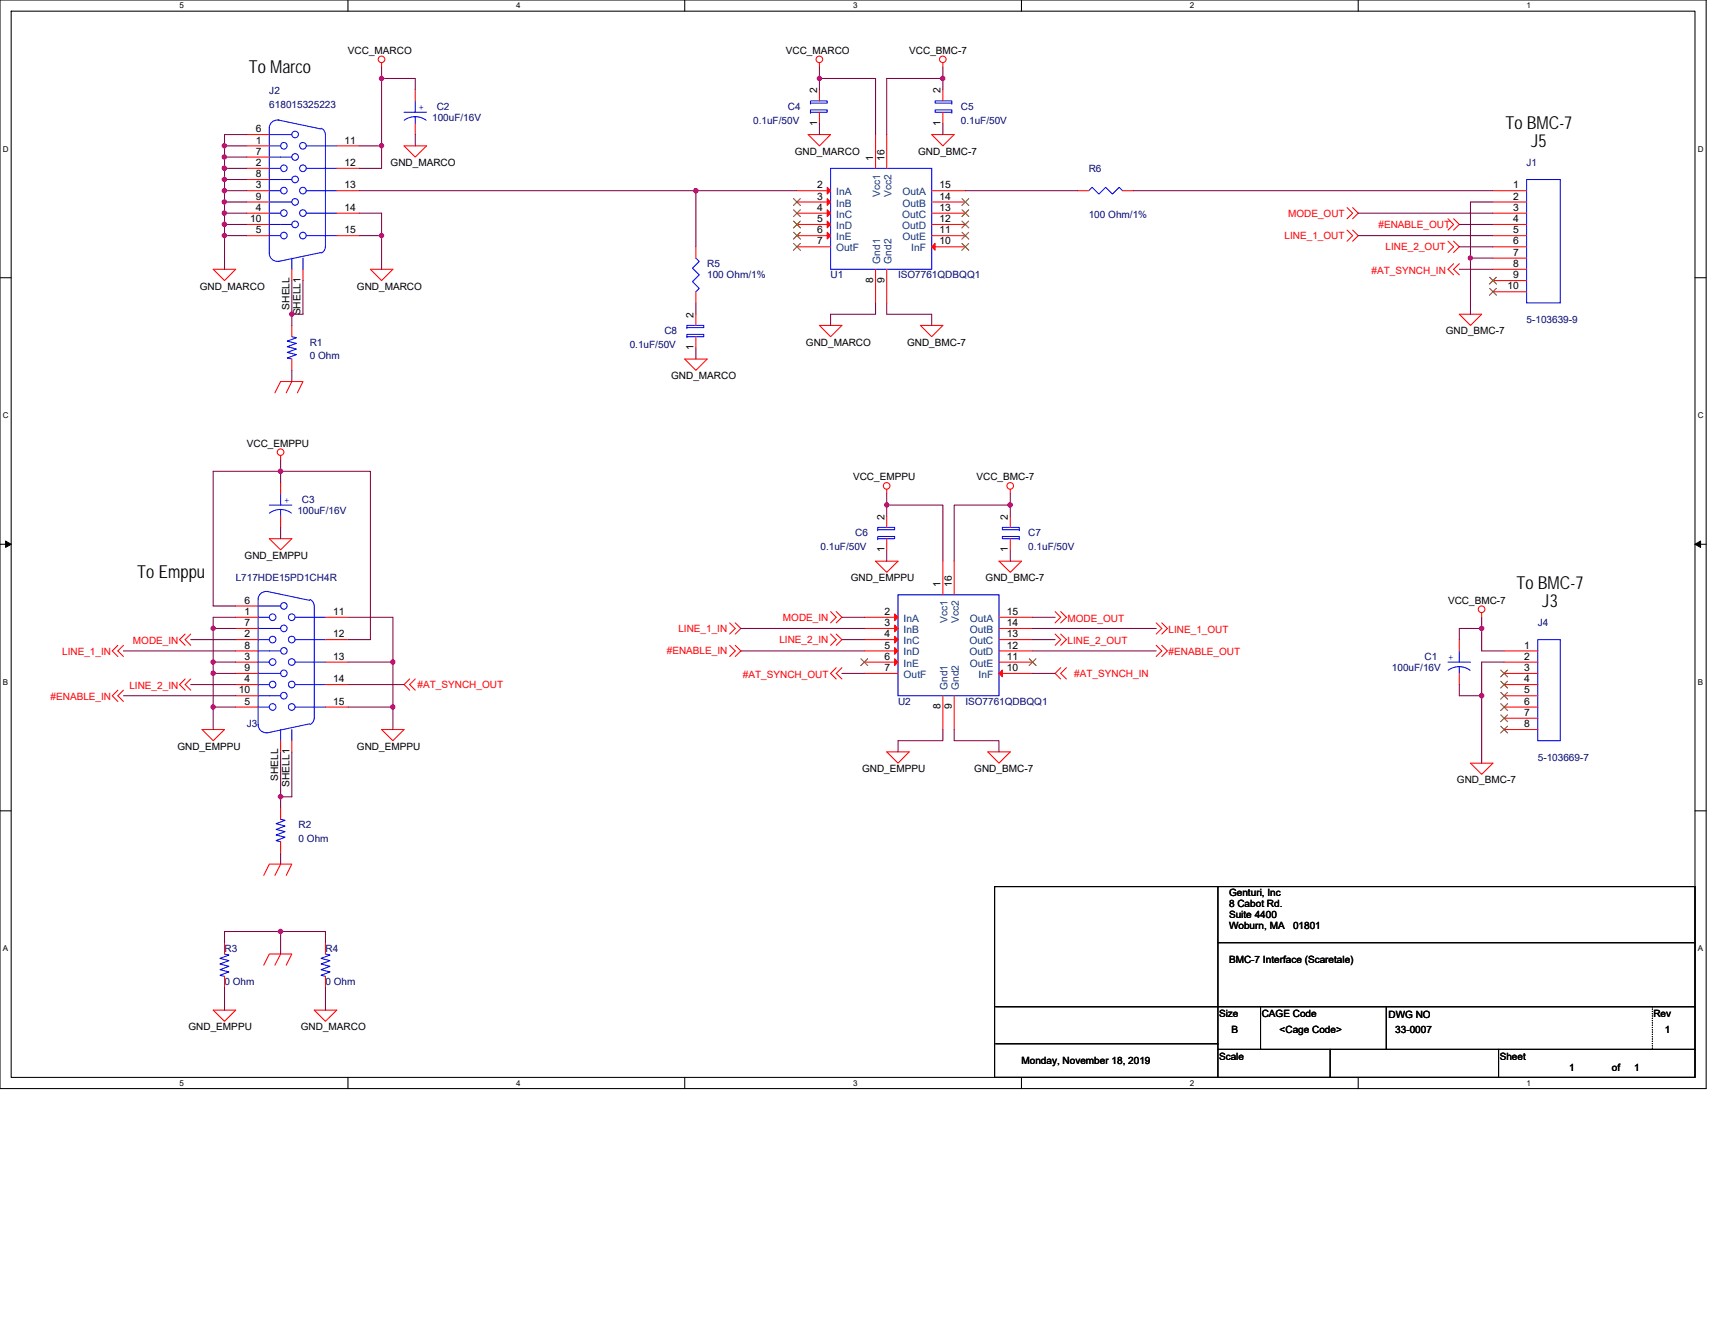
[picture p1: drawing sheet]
<svg xmlns="http://www.w3.org/2000/svg" width="279mm" height="216mm" viewBox="0 0 279 216" stroke-linecap="round" stroke-linejoin="round" font-family="sans-serif">
<path d="M0 0h278v177.4h-278zM1.8 1.8h274.3v173.8h-274.3z" fill="none" stroke="#000" stroke-width=".17"/>
<g fill="#fff">
<path d="M29.3 .2h.7v1.5h-.7z"/>
<path d="M29.3 175.7h.7v1.5h-.7z"/>
</g>
<path d="M56.7 0v1.8M56.7 175.6v1.8" fill="none" stroke="#000" stroke-width=".17"/>
<g fill="#fff">
<path d="M84.1 .2h.7v1.5h-.7z"/>
<path d="M84.1 175.7h.7v1.5h-.7z"/>
</g>
<path d="M111.5 0v1.8M111.5 175.6v1.8" fill="none" stroke="#000" stroke-width=".17"/>
<g fill="#fff">
<path d="M139 .2h.7v1.5h-.7z"/>
<path d="M139 175.7h.7v1.5h-.7z"/>
</g>
<path d="M166.4 0v1.8M166.4 175.6v1.8" fill="none" stroke="#000" stroke-width=".17"/>
<g fill="#fff">
<path d="M193.8 .2h.8v1.5h-.8z"/>
<path d="M193.8 175.7h.8v1.5h-.8z"/>
</g>
<path d="M221.3 0v1.8M221.3 175.6v1.8" fill="none" stroke="#000" stroke-width=".17"/>
<g fill="#fff">
<path d="M248.7 .2h.7v1.5h-.7z"/>
<path d="M248.7 175.7h.7v1.5h-.7z"/>
<path d="M.5 23.5h.9v1.5h-.9z"/>
<path d="M276.6 23.5h1v1.5h-1z"/>
<path d="M.5 67h.9v1.4h-.9z"/>
<path d="M276.6 67h1v1.4h-1z"/>
</g>
<path d="M0 45.3h1.8M276.1 45.3h1.9" fill="none" stroke="#000" stroke-width=".17"/>
<g fill="#fff">
<path d="M.5 110.4h.8v1.5h-.8z"/>
<path d="M276.6 110.4h.9v1.5h-.9z"/>
</g>
<path d="M0 88.7h1.8M276.1 88.7h1.9" fill="none" stroke="#000" stroke-width=".17"/>
<path d="M.9 88.2l.9 .5-.9 .5zM276.1 88.7l1-.5v1z" fill="#000" stroke="#000" stroke-width=".16"/>
<g fill="#fff">
<path d="M.5 153.8h.8v1.5h-.8z"/>
<path d="M276.6 153.8h.9v1.5h-.9z"/>
</g>
<path d="M0 132.1h1.8M276.1 132.1h1.9M162 144.5h114.1v31.1h-114.1zM198.4 153.6h77.7M198.4 144.5v31.1M162.2 170.1h36.2M162.2 164h113.9M198.4 171h77.7M205.4 164v7M216.7 171v4.6M225.8 164v7M244.1 171v4.6" fill="none" stroke="#000" stroke-width=".17"/>
<g fill="none" stroke="#f00" stroke-width=".17">
<path d="M62.2 10.2v.8M67.6 14.6v1.8M133.5 10.2v.8M133.5 18.3v1.8M133.5 14.6v1.8M153.6 10.2v.8M153.6 18.3v1.8M153.6 14.6v1.8M40.2 23.8h3.7M40.2 27.4h3.7M40.2 31.1h3.7M40.2 34.7h3.7"/>
<path d="M40.2 38.4h3.7M40.2 21.9h3.7M40.2 25.6h3.7M40.2 29.3h3.7M40.2 32.9h3.7M40.2 36.6h3.7M54.9 23.8h3.6M54.9 27.4h3.6M54.9 31.1h3.6M54.9 34.7h3.6M54.9 38.4h3.6M65.8 23.8h3.7l-1.9 1.8z"/>
<path d="M67.6 20.1v1.8M129.8 31.1h5.5M129.8 32.9h5.5M129.8 34.7h5.5M129.8 36.6h5.5M129.8 38.4h5.5M131.7 21.9h3.6l-1.8 1.9zM142.6 21.9v5.5M144.5 21.9v5.5M151.8 21.9h3.6l-1.8 1.9zM151.8 38.4h5.5M151.8 36.6h5.5"/>
<path d="M151.8 34.7h5.5M151.8 32.9h5.5M151.8 31.1h5.5M175.6 31.1h1.8M182.9 31.1h1.8M219.5 33.8l.9 .9-.9 .9M219.5 37.5l.9 .9-.9 .9M220.4 33.8l.9 .9-.9 .9M220.4 37.5l.9 .9-.9 .9M235.9 35.6l.9 1-.9 .9M235.9 39.3l.9 .9-.9 .9M236.8 35.6l.9 1-.9 .9"/>
<path d="M236.8 39.3l.9 .9-.9 .9M243.2 31.1h5.5M243.2 32.9h5.5M243.2 34.7h5.5M243.2 36.6h5.5M243.2 38.4h5.5M34.7 43.9h3.7l-1.8 1.8zM47.5 58.5v1.8M47.5 53v1.9M47.5 43.9v1.8M49.4 43.9v1.8M60.3 43.9h3.7l-1.8 1.8z"/>
<path d="M111.5 58.5h3.7l-1.8 1.8zM113.4 54.9v1.8M113.4 51.2v1.8M113.4 40.2v1.9M113.4 47.5v1.9M129.8 40.2h5.5M133.5 53h3.7l-1.9 1.9zM142.6 43.9v5.5M144.5 43.9v5.5M149.9 53h3.7l-1.8 1.9zM151.8 40.2h5.5M236.8 43l-.9 .9 .9 .9"/>
<path d="M237.7 51.2h3.7l-1.8 1.8zM237.7 43l-.9 .9 .9 .9M243.2 40.2h5.5M243.2 42.1h5.5M243.2 43.9h5.5M243.2 45.7h5.5M243.2 47.5h5.5M44.8 64l.9-1.8h3.7l-.9 1.8M45.7 74.2v.8M45.7 78.6v1.9M47.5 62.2l-.9 1.8M144.5 79.7v.8"/>
<path d="M164.6 79.7v.8M38.4 98.7h3.7M43.9 87.8h3.6l-1.8 1.8zM45.7 84.1v1.8M135.3 99.7l.9 .9-.9 .9M136.2 99.7l1 .9-1 .9M142.6 91.4h3.7l-1.8 1.9zM144.5 87.8v1.8M144.5 84.1v1.8M153.6 91.4v5.5M155.4 91.4v5.5M162.8 91.4h3.6l-1.8 1.9z"/>
<path d="M164.6 87.8v1.8M164.6 84.1v1.8M171.9 99.7l.9 .9-.9 .9M172.8 99.7l.9 .9-.9 .9M241.4 99.8v.8M19.2 105.2l-.9 .9 .9 .9M19.2 112.5l-.9 .9 .9 .9M20.1 105.2l-.9 .9 .9 .9M20.1 112.5l-.9 .9 .9 .9M30.2 103.3l-.9 .9 .9 1M30.2 110.6l-.9 .9 .9 1M31.1 103.3l-.9 .9 .9 1"/>
<path d="M31.1 110.6l-.9 .9 .9 1M32.9 118.9h3.7l-1.9 1.8zM38.4 100.6h3.7M38.4 104.2h3.7M38.4 107.9h3.7M38.4 111.5h3.7M38.4 115.2h3.7M38.4 102.4h3.7M38.4 106.1h3.7M38.4 109.7h3.7M38.4 113.4h3.7M53 100.6h3.7"/>
<path d="M53 104.2h3.7M53 107.9h3.7M53 111.5h3.7M53 115.2h3.7M62.2 118.9h3.6l-1.8 1.8zM66.7 110.6l-.9 .9 .9 1M67.6 110.6l-.9 .9 .9 1M118.9 101.5l.9 .9-.9 .9M118.9 105.2l.9 .9-.9 .9M119.8 101.5l.9 .9-.9 .9M119.8 105.2l.9 .9-.9 .9M135.3 103.3l.9 .9-.9 1"/>
<path d="M136.2 108.8l-.9 .9 .9 .9M136.2 103.3l1 .9-1 1M137.2 108.8l-1 .9 1 .9M140.8 100.6h5.5M140.8 102.4h5.5M140.8 104.2h5.5M140.8 106.1h5.5M140.8 107.9h5.5M140.8 109.7h5.5M153.6 113.4v5.5M155.4 113.4v5.5M162.8 107.9h5.4"/>
<path d="M162.8 106.1h5.4M162.8 104.2h5.4M162.8 102.4h5.4M162.8 100.6h5.4M162.8 109.7h5.4M171.9 103.3l.9 .9-.9 1M172.8 108.8l-.9 .9 .9 .9M172.8 103.3l.9 .9-.9 1M173.7 108.8l-.9 .9 .9 .9M188.4 101.5l.9 .9-.9 .9M188.4 105.2l.9 .9-.9 .9M189.3 101.5l.9 .9-.9 .9"/>
<path d="M189.3 105.2l.9 .9-.9 .9M237.7 104.2v1.9M237.7 109.7v1.8M245 106.1h5.5M245 107.9h5.5M245 109.7h5.5M245 111.5h5.5M245 113.4h5.5M245 115.2h5.5M245 117h5.5M245 118.9h5.5M45.7 120.7v1.8"/>
<path d="M45.7 137.2v1.8M45.7 131.7v1.8M47.5 120.7v1.8M144.5 122.5h3.6l-1.8 1.9zM160.9 122.5h3.7l-1.8 1.9zM239.6 124.4h3.6l-1.8 1.8zM36.6 153.6v1.8M36.6 159.1v1.8M43 157.3l.9-1.9h3.6l-.9 1.9M43 142.6l.9-1.8h3.6l-.9 1.8M45.7 140.8l-.9 1.8M45.7 155.4l-.9 1.9"/>
<path d="M53 153.6v1.8M53 159.1v1.8M34.7 164.6h3.7l-1.8 1.8zM51.2 164.6h3.7l-1.9 1.8z"/>
<circle cx="62.2" cy="9.7" r=".54"/>
<circle cx="133.5" cy="9.7" r=".54"/>
<circle cx="153.6" cy="9.7" r=".54"/>
<circle cx="45.7" cy="73.7" r=".54"/>
<circle cx="144.4" cy="79.2" r=".54"/>
<circle cx="164.6" cy="79.2" r=".54"/>
<circle cx="241.4" cy="99.3" r=".54"/>
</g>
<path d="M269.2 164v7M269.2 171h.1" fill="none" stroke="#000" stroke-width=".17" stroke-dasharray="0 .3"/>
<g fill="none" stroke="#00f" stroke-width=".17">
<path d="M45.3 19.6l7 1.4M45.5 19.6a1.33 1.33 0 0 0-1.6 1.2M65.8 18.3h3.7M65.8 19.6l1.1-.5 .7-.1 .8 .1 1 .5M67.6 19v1.1M67.6 16.4v1.9M132 17.9h2.8v.4h-2.8zM132 18.3h.1M132 16.4h2.8v.4h-2.8zM132 16.8h.1M133.5 16.4h.1M133.5 18.3h.1"/>
<path d="M152.3 17.9h2.8v.4h-2.8zM152.3 16.4h2.8v.4h-2.8zM153.6 16.4h.1M153.6 18.3h.1M155.1 18.3h.1M155.1 16.8h.1M43.9 20.8v20.5a1.31 1.31 0 0 0 1.6 1.2M43.9 23.8h1.8M43.9 27.4h1.8M43.9 31.1h1.8M43.9 34.7h1.8M43.9 38.4h1.8"/>
<path d="M43.9 21.9h3.6M43.9 25.6h3.6M43.9 29.3h3.6M43.9 23.8h.1M43.9 27.4h.1M43.9 31.1h.1M43.9 34.7h.1M43.9 38.4h.1M43.9 32.9h3.6M43.9 36.6h3.6M52.3 20.9a1.13 1.13 0 0 1 .7 1M53 21.9v18.3"/>
<path d="M54.9 23.8h-5M54.9 27.4h-5M54.9 31.1h-5M54.9 34.7h.1M54.9 38.4h.1M54.9 34.7h-5M54.9 38.4h-5M135.3 27.4h16.5v16.5h-16.5zM177.4 31.1l.5-.6 1.1 1.1 1.1-1.1 1.1 1.1 1.1-1.1 .6 .6M248.7 29.3h5.5v20.1h-5.5zM47.5 54.9l.8 .1-1.5 .6 1.5 .3-1.5 .6 1.5 .4-1.5 .5 1.5 .4-1.5 .5 .7 .2M47.5 58.5h.1"/>
<path d="M47.5 54.9h.1M47.5 42.1v1.8M49.4 42.1v1.8M52.3 41.1l-7 1.5M53 40.2a1.09 1.09 0 0 1-.7 1M111.9 54.5h2.8v.4h-2.8zM111.9 54.9h.1M111.9 53h2.8v.4h-2.8zM111.9 53.4h.1M113.4 53h.1M113.4 54.9h.1M113.4 42.1l.5 .5-1.1 1.1 1.1 1.1-1.1 1.1 1.1 1.1-.5 .5"/>
<path d="M43.5 96.4l7 1.4M43.7 96.4h-.2a1.32 1.32 0 0 0-1.4 1.2v20.5a1.31 1.31 0 0 0 1.6 1.3M43.9 82.3h3.6M43.9 83.6l1-.5 .8-.1 1.1 .2 .7 .4M45.7 98.7h-3.6M45.7 83v1.1M45.7 80.5v1.8M50.5 97.7a1.18 1.18 0 0 1 .7 1v18.3a1.18 1.18 0 0 1-.7 1M143 87.4h2.8v.4h-2.8zM143 87.8h.1M143 85.9h2.8v.4h-2.8zM143 86.3h.1"/>
<path d="M144.5 85.9h.1M144.5 87.8h.1M146.3 96.9h16.5v16.5h-16.5zM163.3 87.4h2.8v.4h-2.8zM163.3 85.9h2.8v.4h-2.8zM164.6 85.9h.1M164.6 87.8h.1M166.1 87.8h.1M166.1 86.3h.1M42.1 100.6h.1M42.1 104.2h.1M42.1 107.9h.1"/>
<path d="M42.1 111.5h.1M42.1 115.2h.1M42.1 100.6h1.8M42.1 104.2h1.8M42.1 107.9h1.8M42.1 111.5h1.8M42.1 115.2h1.8M45.7 109.7h-3.6M45.7 113.4h-3.6M45.7 102.4h-3.6M45.7 106.1h-3.6M45.7 118.9v1.8"/>
<path d="M47.5 118.9v1.8M48.1 115.2h4.9M48.1 100.6h4.9M48.1 104.2h4.9M48.1 107.9h4.9M48.1 111.5h4.9M50.5 117.9l-7 1.5M53 111.5h.1M53 115.2h.1M235.9 107.9h3.7M237.7 108.6l1.1 .2 .7 .4M237.7 108.6l-.7 .1-1.1 .5"/>
<path d="M237.7 108.6v1.1M237.7 106.1v1.8M250.5 104.2h3.7v16.5h-3.7zM45.7 133.5l.7 .2-1.4 .5 1.4 .4-1.4 .5 1.4 .4-1.4 .6 1.4 .3-1.4 .6 .7 .2M45.7 137.2h.1M45.7 133.5h.1M36.6 155.4l.7 .2-1.5 .6 1.5 .3-1.5 .6 1.5 .4-1.5 .5 1.5 .4-1.5 .5 .8 .2M36.6 155.4h.1M36.6 159.1h.1M53 155.4l.8 .2-1.5 .6 1.5 .3-1.5 .6 1.5 .4-1.5 .5 1.5 .4-1.5 .5 .7 .2M53 155.4h.1M53 159.1h.1"/>
<circle cx="46.2" cy="34.7" r=".53"/>
<circle cx="46.2" cy="38.4" r=".53"/>
<circle cx="46.2" cy="23.8" r=".53"/>
<circle cx="46.2" cy="27.4" r=".53"/>
<circle cx="46.2" cy="31.1" r=".53"/>
<circle cx="48.1" cy="36.6" r=".54"/>
<circle cx="48.1" cy="21.9" r=".54"/>
<circle cx="48.1" cy="25.6" r=".54"/>
<circle cx="48.1" cy="29.2" r=".54"/>
<circle cx="48.1" cy="32.9" r=".54"/>
<circle cx="49.3" cy="38.4" r=".54"/>
<circle cx="49.3" cy="27.4" r=".54"/>
<circle cx="49.3" cy="23.8" r=".54"/>
<circle cx="49.3" cy="31.1" r=".54"/>
<circle cx="49.3" cy="34.7" r=".54"/>
<circle cx="46.2" cy="98.7" r=".53"/>
<circle cx="44.4" cy="115.2" r=".54"/>
<circle cx="44.4" cy="104.2" r=".54"/>
<circle cx="44.4" cy="100.6" r=".54"/>
<circle cx="44.4" cy="111.5" r=".54"/>
<circle cx="44.4" cy="107.9" r=".54"/>
<circle cx="46.2" cy="109.7" r=".53"/>
<circle cx="46.2" cy="113.4" r=".53"/>
<circle cx="46.2" cy="102.4" r=".53"/>
<circle cx="46.2" cy="106.1" r=".53"/>
<circle cx="47.5" cy="115.2" r=".54"/>
<circle cx="47.5" cy="107.9" r=".54"/>
<circle cx="47.5" cy="111.5" r=".54"/>
<circle cx="47.5" cy="100.6" r=".54"/>
<circle cx="47.5" cy="104.2" r=".54"/>
</g>
<g fill="none" stroke="#804000" stroke-width=".16">
<path d="M129.3 32.4l1.1 1.1M129.3 34.2l1.1 1.1M129.3 36l1.1 1.1M129.3 37.8l1.1 1.2M129.3 39.7l1.1 1.1M130.4 32.4l-1.1 1.1M130.4 34.2l-1.1 1.1M130.4 36l-1.1 1.1M130.4 37.8l-1.1 1.2M130.4 39.7l-1.1 1.1M156.7 37.8l1.1 1.2M156.7 36l1.1 1.1"/>
<path d="M156.7 34.2l1.1 1.1M156.7 32.4l1.1 1.1M156.7 39.7l1.1 1.1M157.8 37.8l-1.1 1.2M157.8 36l-1.1 1.1M157.8 34.2l-1.1 1.1M157.8 32.4l-1.1 1.1M157.8 39.7l-1.1 1.1M242.7 45.2l1.1 1.1M242.7 47l1.1 1.1M243.8 45.2l-1.1 1.1M243.8 47l-1.1 1.1"/>
<path d="M140.3 107.3l1.1 1.2M141.4 107.3l-1.2 1.2M167.7 107.3l1.1 1.2M168.8 107.3l-1.1 1.2M244.5 109.2l1.1 1.1M244.5 111l1.1 1.1M244.5 112.8l1.1 1.1M244.5 114.7l1.1 1.1M244.5 116.5l1.1 1.1M244.5 118.3l1.1 1.1M245.6 109.2l-1.1 1.1M245.6 111l-1.1 1.1"/>
<path d="M245.6 112.8l-1.1 1.1M245.6 114.7l-1.1 1.1M245.6 116.5l-1.1 1.1M245.6 118.3l-1.1 1.1"/>
</g>
<g fill="#f00" stroke="#f00" stroke-width=".17">
<path d="M134.8 30.5l.5 .6-.5 .5z"/>
<path d="M134.8 32.4l.5 .5-.5 .6z"/>
<path d="M134.8 34.2l.5 .5-.5 .6z"/>
<path d="M134.8 36l.5 .6-.5 .5z"/>
<path d="M134.8 37.8l.5 .6-.5 .5z"/>
<path d="M151.8 40.2l.5-.5v1.1z"/>
<path d="M145.8 100l.5 .6-.5 .5z"/>
<path d="M145.8 101.9l.5 .5-.5 .6z"/>
<path d="M145.8 103.7l.5 .5-.5 .6z"/>
<path d="M145.8 105.5l.5 .6-.5 .5z"/>
<path d="M145.8 107.3l.5 .6-.5 .5z"/>
<path d="M162.8 109.7l.5-.5v1.1z"/>
</g>
<g fill="none" stroke="#800040" stroke-width=".17">
<path d="M62.2 12.8h5.4v1.8M62.2 11v1.8M62.2 12.8v11M133.5 12.8v1.8M133.5 11v1.8M133.5 12.8h9.1v9.1M153.6 12.8h-9.1v9.1M153.6 11v1.8M153.6 12.8v1.8M36.6 23.8h3.6M36.6 25.6h3.6M36.6 27.4h3.6"/>
<path d="M36.6 29.3h3.6M36.6 31.1h3.6M36.6 32.9h3.6M36.6 34.7h3.6M36.6 36.6h3.6M36.6 38.4h3.6M36.6 23.8v1.8M36.6 25.6v1.8M36.6 27.4v1.9M36.6 29.3v1.8M36.6 31.1v1.8M36.6 32.9v1.8"/>
<path d="M36.6 34.7v1.9M36.6 36.6v1.8M36.6 38.4v5.5M40.2 21.9h-3.6v1.9M58.5 34.7h3.7v3.7M58.5 38.4h3.7M58.5 23.8h3.7M58.5 31.1h54.9M62.2 38.4v5.5M62.2 23.8v3.6h-3.7M67.6 21.9v1.9M113.4 31.1h16.4"/>
<path d="M113.4 31.1v9.1M133.5 20.1v1.8M153.6 20.1v1.8M157.3 31.1h18.3M184.7 31.1h58.5M221.3 34.7h21.9M221.3 38.4h21.9M237.7 36.6h5.5M243.2 32.9h-3.6v9.2M47.5 51.2v1.8M47.5 45.7v5.5M49.4 45.7v5.5h-1.9"/>
<path d="M113.4 56.7v1.8M113.4 49.4v1.8M142.6 49.4v1.8h-7.3v1.8M144.5 49.4v1.8h7.3v1.8M237.7 40.2h5.5M237.7 43.9h5.5M239.6 42.1h3.6M239.6 42.1v9.1M45.7 75v1.8M45.7 76.8h-11v21.9h3.7M45.7 76.8h14.6v27.4h-3.6M45.7 76.8v1.8"/>
<path d="M47.5 60.3v1.9M45.7 85.9v1.9M144.5 80.5v1.8M144.5 89.6v1.8M144.5 84.1v-1.8h9.1v9.1M164.6 89.6v1.8M164.6 80.5v1.8M164.6 84.1v-1.8h-9.2v9.1M20.1 106.1h18.3M20.1 113.4h18.3M31.1 104.2h7.3M31.1 111.5h7.3"/>
<path d="M34.7 107.9h3.7M34.7 109.7h3.7M34.7 115.2h3.7M34.7 102.4v5.5M34.7 107.9v1.8M34.7 109.7v5.5M34.7 115.2v3.7M34.7 102.4h3.7M38.4 100.6h-3.7v1.8M56.7 100.6h7.3v7.3M56.7 107.9h7.3M56.7 115.2h7.3"/>
<path d="M56.7 111.5h9.1M64 107.9v7.3M64 115.2v3.7M120.7 102.4h20.1M120.7 106.1h20.1M137.2 100.6h3.6M137.2 104.2h3.6M137.2 109.7h3.6M153.6 118.9v1.8h-7.3v1.8M155.4 118.9v1.8h7.4v1.8M168.2 100.6h3.7M168.2 102.4h20.2"/>
<path d="M168.2 106.1h20.2M168.2 104.2h3.7M168.2 109.7h3.7M237.7 111.5v1.9h3.7M241.4 102.4v3.7h3.6M241.4 100.6v1.8M241.4 102.4h-3.7v1.8M241.4 113.4v11M245 107.9h-3.6v5.5M45.7 122.5v7.3M45.7 129.8v1.9M45.7 139v1.8"/>
<path d="M47.5 122.5v7.3h-1.8M45.7 151.8h7.3v1.8M45.7 151.8v3.6M45.7 151.8h-9.1v1.8M36.6 160.9v3.7M53 160.9v3.7"/>
</g>
<g fill="#f0f" stroke="#f0f" stroke-width=".17">
<circle cx="241.4" cy="113.4" r=".36"/>
<circle cx="241.4" cy="102.4" r=".36"/>
<circle cx="47.5" cy="51.2" r=".35"/>
<circle cx="62.2" cy="38.4" r=".35"/>
<circle cx="36.6" cy="25.6" r=".36"/>
<circle cx="36.6" cy="23.8" r=".36"/>
<circle cx="36.6" cy="29.2" r=".36"/>
<circle cx="36.6" cy="27.4" r=".36"/>
<circle cx="36.6" cy="31.1" r=".36"/>
<circle cx="36.6" cy="34.7" r=".36"/>
<circle cx="36.6" cy="32.9" r=".36"/>
<circle cx="36.6" cy="36.6" r=".36"/>
<circle cx="36.6" cy="38.4" r=".36"/>
<circle cx="45.7" cy="151.8" r=".36"/>
<circle cx="62.1" cy="12.8" r=".36"/>
<circle cx="62.2" cy="23.8" r=".35"/>
<circle cx="45.7" cy="76.8" r=".36"/>
<circle cx="64" cy="115.2" r=".36"/>
<circle cx="64" cy="107.9" r=".36"/>
<circle cx="34.7" cy="102.4" r=".35"/>
<circle cx="34.7" cy="107.9" r=".35"/>
<circle cx="34.7" cy="109.7" r=".36"/>
<circle cx="34.7" cy="115.2" r=".35"/>
<circle cx="45.7" cy="129.8" r=".36"/>
<circle cx="133.5" cy="12.8" r=".36"/>
<circle cx="153.6" cy="12.8" r=".36"/>
<circle cx="113.4" cy="31.1" r=".36"/>
<circle cx="144.4" cy="82.3" r=".36"/>
<circle cx="164.6" cy="82.3" r=".36"/>
<circle cx="239.6" cy="42" r=".35"/>
</g>
<g font-size="2.9">
<text x="40.6" y="11.9">To Marco</text>
<text x="245.3" y="21">To BMC-7</text>
<text x="249.4" y="24">J5</text>
<text x="22.4" y="94.1">To Emppu</text>
<text x="247.1" y="96">To BMC-7</text>
<text x="251.3" y="98.9">J3</text>
</g>
<g font-size="1.7">
<text x="133.1" y="15.2" transform="rotate(-90 133.1 15.2)">2</text>
<text x="153.2" y="15.2" transform="rotate(-90 153.2 15.2)">2</text>
<text x="41.7" y="23.4">1</text>
<text x="41.7" y="21.5">6</text>
<text x="56.1" y="23.4">11</text>
<text x="133.1" y="20.5" transform="rotate(-90 133.1 20.5)">1</text>
<text x="153.2" y="20.5" transform="rotate(-90 153.2 20.5)">1</text>
<text x="41.7" y="27.1">2</text>
<text x="41.7" y="25.2">7</text>
<text x="41.7" y="28.9">8</text>
<text x="56.1" y="27.1">12</text>
<text x="142.3" y="26.2" transform="rotate(-90 142.3 26.2)">1</text>
<text x="144.1" y="26.2" transform="rotate(-90 144.1 26.2)">16</text>
<text x="41.7" y="30.7">3</text>
<text x="41.7" y="34.4">4</text>
<text x="41.7" y="32.5">9</text>
<text x="56.1" y="30.7">13</text>
<text x="56.1" y="34.4">14</text>
<text x="133.1" y="30.7">2</text>
<text x="133.1" y="32.5">3</text>
<text x="133.1" y="34.4">4</text>
<text x="153.1" y="32.5">14</text>
<text x="153.1" y="30.7">15</text>
<text x="153.1" y="34.4">13</text>
<text x="246.5" y="30.7">1</text>
<text x="246.5" y="32.5">2</text>
<text x="246.5" y="34.4">3</text>
<text x="40.7" y="36.2">10</text>
<text x="41.7" y="38">5</text>
<text x="56.1" y="38">15</text>
<text x="133.1" y="36.2">5</text>
<text x="133.1" y="38">6</text>
<text x="133.1" y="39.8">7</text>
<text x="153.1" y="38">11</text>
<text x="153.1" y="39.8">10</text>
<text x="153.1" y="36.2">12</text>
<text x="246.5" y="36.2">4</text>
<text x="246.5" y="38">5</text>
<text x="246.5" y="39.8">6</text>
<text x="246.5" y="41.7">7</text>
<text x="142.3" y="46.1" transform="rotate(-90 142.3 46.1)">8</text>
<text x="144.1" y="46.1" transform="rotate(-90 144.1 46.1)">9</text>
<text x="245.6" y="47.2">10</text>
<text x="246.5" y="43.5">8</text>
<text x="246.5" y="45.3">9</text>
<text x="47.2" y="50.5" transform="rotate(-90 47.2 50.5)">SHELL</text>
<text x="49" y="51.4" transform="rotate(-90 49 51.4)">SHELL1</text>
<text x="113" y="51.8" transform="rotate(-90 113 51.8)">2</text>
<text x="113" y="57.1" transform="rotate(-90 113 57.1)">1</text>
<text x="144.1" y="90" transform="rotate(-90 144.1 90)">1</text>
<text x="144.1" y="84.7" transform="rotate(-90 144.1 84.7)">2</text>
<text x="164.2" y="90" transform="rotate(-90 164.2 90)">1</text>
<text x="164.2" y="84.7" transform="rotate(-90 164.2 84.7)">2</text>
<text x="153.2" y="95.7" transform="rotate(-90 153.2 95.7)">1</text>
<text x="155.1" y="95.7" transform="rotate(-90 155.1 95.7)">16</text>
<text x="39.9" y="100.2">1</text>
<text x="39.9" y="98.4">6</text>
<text x="54.3" y="100.2">11</text>
<text x="144.1" y="100.2">2</text>
<text x="164" y="100.2">15</text>
<text x="39.9" y="103.8">2</text>
<text x="39.9" y="107.5">3</text>
<text x="39.9" y="102">7</text>
<text x="39.9" y="105.7">8</text>
<text x="54.3" y="103.8">12</text>
<text x="54.3" y="107.5">13</text>
<text x="144.1" y="102">3</text>
<text x="144.1" y="103.8">4</text>
<text x="144.1" y="105.7">5</text>
<text x="144.1" y="107.5">6</text>
<text x="164" y="107.5">11</text>
<text x="164" y="102">14</text>
<text x="164" y="105.7">12</text>
<text x="164" y="103.8">13</text>
<text x="248.3" y="105.7">1</text>
<text x="248.3" y="107.5">2</text>
<text x="38.9" y="113">10</text>
<text x="39.9" y="111.2">4</text>
<text x="39.9" y="109.3">9</text>
<text x="54.3" y="111.2">14</text>
<text x="144.1" y="109.3">7</text>
<text x="164" y="109.3">10</text>
<text x="248.3" y="109.3">3</text>
<text x="248.3" y="111.2">4</text>
<text x="248.3" y="113">5</text>
<text x="39.9" y="114.8">5</text>
<text x="54.3" y="114.8">15</text>
<text x="153.2" y="115.6" transform="rotate(-90 153.2 115.6)">8</text>
<text x="155.1" y="115.6" transform="rotate(-90 155.1 115.6)">9</text>
<text x="248.3" y="114.8">6</text>
<text x="248.3" y="116.6">7</text>
<text x="248.3" y="118.5">8</text>
<text x="45.3" y="127.3" transform="rotate(-90 45.3 127.3)">SHELL</text>
<text x="47.2" y="128.2" transform="rotate(-90 47.2 128.2)">SHELL1</text>
</g>
<g font-size="1.7" fill="#004080">
<text x="136.2" y="31.8">InA</text>
<text x="136.2" y="33.7">InB</text>
<text x="136.2" y="35.5">InC</text>
<text x="143.4" y="32.1" transform="rotate(-90 143.4 32.1)">Vcc1</text>
<text x="145.2" y="32.1" transform="rotate(-90 145.2 32.1)">Vcc2</text>
<text x="147" y="35.5">OutC</text>
<text x="147" y="33.7">OutB</text>
<text x="147" y="31.8">OutA</text>
<text x="136.2" y="37.3">InD</text>
<text x="136.2" y="39.1">InE</text>
<text x="136.2" y="41">OutF</text>
<text x="147" y="37.3">OutD</text>
<text x="147" y="39.1">OutE</text>
<text x="148.5" y="41">InF</text>
<text x="143.4" y="43" transform="rotate(-90 143.4 43)">Gnd1</text>
<text x="145.2" y="43" transform="rotate(-90 145.2 43)">Gnd2</text>
<text x="147.2" y="101.3">InA</text>
<text x="154.4" y="101.6" transform="rotate(-90 154.4 101.6)">Vcc1</text>
<text x="156.2" y="101.6" transform="rotate(-90 156.2 101.6)">Vcc2</text>
<text x="158" y="101.3">OutA</text>
<text x="147.2" y="103.1">InB</text>
<text x="147.2" y="105">InC</text>
<text x="147.2" y="106.8">InD</text>
<text x="157.9" y="106.8">OutD</text>
<text x="157.9" y="105">OutC</text>
<text x="158" y="103.1">OutB</text>
<text x="147.2" y="108.6">InE</text>
<text x="147.2" y="110.5">OutF</text>
<text x="154.4" y="112.5" transform="rotate(-90 154.4 112.5)">Gnd1</text>
<text x="156.2" y="112.5" transform="rotate(-90 156.2 112.5)">Gnd2</text>
<text x="158" y="108.6">OutE</text>
<text x="159.4" y="110.5">InF</text>
</g>
<g font-size="1.6">
<text x="56.7" y="8.8">VCC_MARCO</text>
<text x="128" y="8.8">VCC_MARCO</text>
<text x="148.1" y="8.8">VCC_BMC-7</text>
<text x="63.6" y="27.1">GND_MARCO</text>
<text x="129.5" y="25.3">GND_MARCO</text>
<text x="149.6" y="25.3">GND_BMC-7</text>
<text x="32.6" y="47.2">GND_MARCO</text>
<text x="58.1" y="47.2">GND_MARCO</text>
<text x="131.3" y="56.3">GND_MARCO</text>
<text x="147.8" y="56.3">GND_BMC-7</text>
<text x="235.5" y="54.5">GND_BMC-7</text>
<text x="109.3" y="61.8">GND_MARCO</text>
<text x="40.2" y="72.8">VCC_EMPPU</text>
<text x="139" y="78.3">VCC_EMPPU</text>
<text x="159.1" y="78.3">VCC_BMC-7</text>
<text x="39.9" y="91.1">GND_EMPPU</text>
<text x="138.6" y="94.7">GND_EMPPU</text>
<text x="160.6" y="94.7">GND_BMC-7</text>
<text x="235.9" y="98.4">VCC_BMC-7</text>
<text x="28.9" y="122.2">GND_EMPPU</text>
<text x="58.1" y="122.2">GND_EMPPU</text>
<text x="140.4" y="125.8">GND_EMPPU</text>
<text x="158.7" y="125.8">GND_BMC-7</text>
<text x="237.4" y="127.7">GND_BMC-7</text>
<text x="200.2" y="145.9">Genturi, Inc</text>
<text x="200.2" y="147.8">8 Cabot Rd.</text>
<text x="200.2" y="149.6">Suite 4400</text>
<text x="200.2" y="151.4">Woburn, MA</text>
<text x="210.7" y="151.4">01801</text>
<text x="200.2" y="156.9">BMC-7 Interface (Scaretale)</text>
<text x="30.7" y="167.9">GND_EMPPU</text>
<text x="49" y="167.9">GND_MARCO</text>
<text x="198.6" y="165.7">Size</text>
<text x="205.5" y="165.7">CAGE Code</text>
<text x="226.2" y="165.9">DWG NO</text>
<text x="269.4" y="165.7">Rev</text>
<text x="166.4" y="173.4">Monday, November 18, 2019</text>
<text x="198.6" y="172.7">Scale</text>
<text x="200.6" y="168.3">B</text>
<text x="208.5" y="168.3">&lt;Cage Code&gt;</text>
<text x="227.3" y="168.3">33-0007</text>
<text x="244.3" y="172.7">Sheet</text>
<text x="271.2" y="168.3">1</text>
<text x="255.7" y="174.5">1</text>
<text x="262.6" y="174.5">of</text>
<text x="266.3" y="174.5">1</text>
</g>
<g font-size="1.6" fill="#000080">
<text x="43.9" y="15.4">J2</text>
<text x="43.9" y="17.6">618015325223</text>
<text x="71.1" y="17.9">C2</text>
<text x="128.4" y="17.9">C4</text>
<text x="156.5" y="17.9">C5</text>
<text x="70.4" y="19.8">100uF/16V</text>
<text x="122.7" y="20.1">0.1uF/50V</text>
<text x="156.5" y="20.1">0.1uF/50V</text>
<text x="177.4" y="28">R6</text>
<text x="248.7" y="27.1">J1</text>
<text x="177.4" y="35.5">100 Ohm/1%</text>
<text x="115.2" y="43.5">R5</text>
<text x="115.2" y="45.4">100 Ohm/1%</text>
<text x="135.3" y="45.4">U1</text>
<text x="146.3" y="45.4">ISO7761QDBQQ1</text>
<text x="248.7" y="52.7">5-103639-9</text>
<text x="50.5" y="56.3">R1</text>
<text x="50.5" y="58.5">0 Ohm</text>
<text x="102.6" y="56.7">0.1uF/50V</text>
<text x="108.2" y="54.5">C8</text>
<text x="48.5" y="83.8">100uF/16V</text>
<text x="49.2" y="81.9">C3</text>
<text x="133.7" y="89.6">0.1uF/50V</text>
<text x="139.3" y="87.4">C6</text>
<text x="167.5" y="87.4">C7</text>
<text x="167.5" y="89.6">0.1uF/50V</text>
<text x="38.4" y="94.7">L717HDE15PD1CH4R</text>
<text x="232.1" y="107.5">C1</text>
<text x="250.5" y="102.1">J4</text>
<text x="226.8" y="109.4">100uF/16V</text>
<text x="40.2" y="118.5">J3</text>
<text x="146.3" y="114.9">U2</text>
<text x="157.3" y="114.9">ISO7761QDBQQ1</text>
<text x="250.5" y="124">5-103669-7</text>
<text x="48.6" y="135">R2</text>
<text x="48.6" y="137.2">0 Ohm</text>
<text x="36.6" y="155.1">R3</text>
<text x="53" y="155.1">R4</text>
<text x="36.6" y="160.6">0 Ohm</text>
<text x="53" y="160.6">0 Ohm</text>
</g>
<g font-size="1.6" fill="#00f">
<text x="68.2" y="17.9">+</text>
<text x="46.3" y="81.9">+</text>
<text x="235.9" y="107.5">+</text>
</g>
<g font-size="1.6" fill="#f00">
<text x="209.8" y="35.3">MODE_OUT</text>
<text x="209.3" y="39">LINE_1_OUT</text>
<text x="224.6" y="37.1">#ENABLE_OUT</text>
<text x="225.7" y="40.8">LINE_2_OUT</text>
<text x="223.4" y="44.6">#AT_SYNCH_IN</text>
<text x="127.6" y="101.1">MODE_IN</text>
<text x="173.9" y="101.3">MODE_OUT</text>
<text x="10.1" y="106.8">LINE_1_IN</text>
<text x="21.7" y="105">MODE_IN</text>
<text x="108.6" y="106.6">#ENABLE_IN</text>
<text x="110.5" y="103">LINE_1_IN</text>
<text x="127" y="104.8">LINE_2_IN</text>
<text x="173.9" y="105">LINE_2_OUT</text>
<text x="190.4" y="103.1">LINE_1_OUT</text>
<text x="190.4" y="106.8">#ENABLE_OUT</text>
<text x="21.1" y="112.3">LINE_2_IN</text>
<text x="68" y="112.1">#AT_SYNCH_OUT</text>
<text x="121" y="110.5">#AT_SYNCH_OUT</text>
<text x="175" y="110.3">#AT_SYNCH_IN</text>
<text x="8.2" y="114.1">#ENABLE_IN</text>
</g>
<g font-size="1.3">
<text x="29.3" y="1.4">5</text>
<text x="84.1" y="1.4">4</text>
<text x="139" y="1.4">3</text>
<text x="193.8" y="1.4">2</text>
<text x="248.7" y="1.4">1</text>
<text x=".5" y="24.7">D</text>
<text x="276.6" y="24.7">D</text>
<text x=".5" y="68.2">C</text>
<text x="276.6" y="68.2">C</text>
<text x=".5" y="111.6">B</text>
<text x="276.6" y="111.6">B</text>
<text x=".5" y="155">A</text>
<text x="276.6" y="155">A</text>
<text x="29.3" y="176.9">5</text>
<text x="84.1" y="176.9">4</text>
<text x="139" y="176.9">3</text>
<text x="193.8" y="176.9">2</text>
<text x="248.7" y="176.9">1</text>
</g>
</svg>
